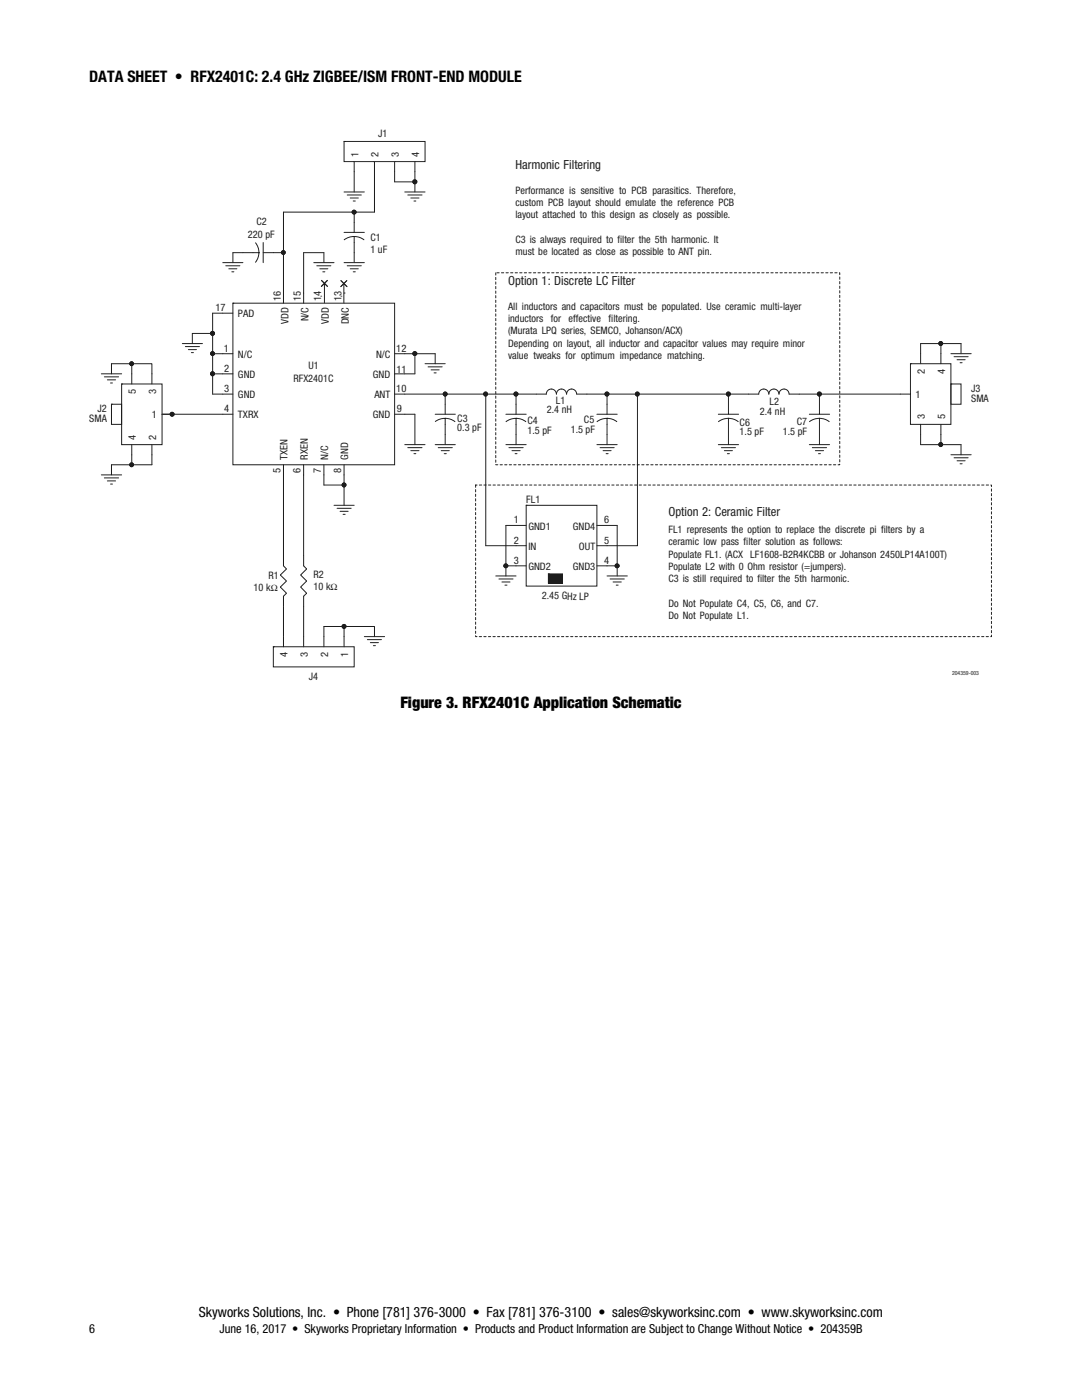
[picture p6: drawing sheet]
<svg xmlns="http://www.w3.org/2000/svg" width="216mm" height="279mm" viewBox="0 0 216 279" stroke-linecap="round" stroke-linejoin="round" font-family="sans-serif">
<path d="M98.9 54.4h68.7v38.4h-68.7zM94.9 96.8h102.9v30.3h-102.9z" fill="none" stroke="#221e1f" stroke-width=".2" stroke-dasharray=".5 .5"/>
<path d="M88.8 78.7v2M103 78.7v2M121.1 78.7v2M145.4 78.7v2M88.8 86.7v2M121.1 86.7v2M145.4 86.7v2" fill="none" stroke="#221e1f" stroke-width=".2"/>
<circle cx="103" cy="78.6" r=".4" fill="#221e1f"/>
<g fill="none" stroke="#221e1f" stroke-width=".2">
<path d="M163.5 78.7v2M103 86.7v2M163.5 86.7v2M100.9 112.9v2M123.2 112.9v2"/>
<circle cx="103" cy="78.6" r=".4"/>
</g>
<circle cx="163.5" cy="78.6" r=".4" fill="#221e1f"/>
<g fill="none" stroke="#221e1f" stroke-width=".2">
<path d="M117.1 78.7h4M159.5 78.7h20.1"/>
<circle cx="163.5" cy="78.6" r=".4"/>
</g>
<circle cx="121.1" cy="78.6" r=".4" fill="#221e1f"/>
<g fill="none" stroke="#221e1f" stroke-width=".2">
<path d="M80.8 78.7h8M121.1 78.7h6.1M145.4 78.7h4"/>
<circle cx="121.1" cy="78.6" r=".4"/>
</g>
<circle cx="88.8" cy="78.6" r=".39" fill="#221e1f"/>
<g fill="none" stroke="#221e1f" stroke-width=".2">
<path d="M88.8 78.7h8.1v30.2M103 78.7h4"/>
<circle cx="88.8" cy="78.6" r=".39"/>
</g>
<circle cx="96.9" cy="78.6" r=".39" fill="#221e1f"/>
<g fill="none" stroke="#221e1f" stroke-width=".2">
<path d="M96.9 78.7h6.1M127.2 78.7v30.2"/>
<circle cx="96.9" cy="78.6" r=".39"/>
</g>
<circle cx="127.2" cy="78.6" r=".39" fill="#221e1f"/>
<g fill="none" stroke="#221e1f" stroke-width=".2">
<path d="M127.2 78.7h18.2"/>
<circle cx="127.2" cy="78.6" r=".39"/>
</g>
<circle cx="145.3" cy="78.6" r=".4" fill="#221e1f"/>
<g fill="none" stroke="#221e1f" stroke-width=".2">
<path d="M80.8 70.6h2v4h-2M86.8 70.6v2M68.7 94.8v2M82.8 82.7v6"/>
<circle cx="145.3" cy="78.6" r=".4"/>
</g>
<circle cx="68.6" cy="96.8" r=".39" fill="#221e1f"/>
<g fill="none" stroke="#221e1f" stroke-width=".2">
<path d="M42.4 74.6v4.1h2M42.4 74.6h2M44.4 70.6h-2v4M64.6 94.8v2h4.1v4"/>
<circle cx="68.6" cy="96.8" r=".39"/>
</g>
<circle cx="42.4" cy="74.6" r=".4" fill="#221e1f"/>
<g fill="none" stroke="#221e1f" stroke-width=".2">
<path d="M74.7 34.3v8M60.6 50.4v8.1M22.2 72.6h8.1v2M44.4 62.5h-2v4M22.2 92.8h4.1M80.8 82.7h2M96.9 108.9h6.1M100.9 112.9h2.1M100.9 104.9h2.1M121.1 112.9h2.1M121.1 104.9h2.1M121.1 108.9h6.1"/>
<circle cx="42.4" cy="74.6" r=".4"/>
</g>
<circle cx="26.3" cy="92.8" r=".38" fill="#221e1f"/>
<g fill="none" stroke="#221e1f" stroke-width=".2">
<path d="M183.7 68.6v2M26.3 90.8v2M30.3 90.8v2M32.3 82.7h2.1M183.7 86.7v2h4v-2"/>
<circle cx="26.3" cy="92.8" r=".38"/>
</g>
<circle cx="187.7" cy="88.7" r=".39" fill="#221e1f"/>
<g fill="none" stroke="#221e1f" stroke-width=".2">
<path d="M78.7 34.3v2h4.1M82.8 34.3v4"/>
<circle cx="187.7" cy="88.7" r=".39"/>
</g>
<circle cx="82.8" cy="36.3" r=".4" fill="#221e1f"/>
<g fill="none" stroke="#221e1f" stroke-width=".2">
<path d="M70.7 34.3v4M60.6 50.4h4v2M38.4 66.5v2.1M82.8 70.6h4M22.2 92.8v2"/>
<circle cx="82.8" cy="36.3" r=".4"/>
</g>
<circle cx="82.8" cy="70.6" r=".39" fill="#221e1f"/>
<g fill="none" stroke="#221e1f" stroke-width=".2">
<path d="M123.2 104.9v8"/>
<circle cx="82.8" cy="70.6" r=".39"/>
</g>
<circle cx="123.1" cy="112.9" r=".39" fill="#221e1f"/>
<g fill="none" stroke="#221e1f" stroke-width=".2">
<path d="M100.9 104.9v8"/>
<circle cx="123.1" cy="112.9" r=".39"/>
</g>
<circle cx="100.9" cy="112.9" r=".39" fill="#221e1f"/>
<g fill="none" stroke="#221e1f" stroke-width=".2">
<path d="M34.4 82.7h10"/>
<circle cx="100.9" cy="112.9" r=".39"/>
</g>
<circle cx="34.3" cy="82.7" r=".39" fill="#221e1f"/>
<g fill="none" stroke="#221e1f" stroke-width=".2">
<path d="M38.4 66.5h4v4.1"/>
<circle cx="34.3" cy="82.7" r=".39"/>
</g>
<circle cx="42.4" cy="70.6" r=".39" fill="#221e1f"/>
<circle cx="42.4" cy="70.6" r=".39" fill="none" stroke="#221e1f" stroke-width=".2"/>
<circle cx="42.4" cy="66.5" r=".4" fill="#221e1f"/>
<g fill="none" stroke="#221e1f" stroke-width=".2">
<path d="M48.5 50.4h-2v2M56.6 42.3v16.2M70.7 50.4v2M56.6 94.8v16.1M56.6 121v6.1M60.6 121v6.1"/>
<circle cx="42.4" cy="66.5" r=".4"/>
</g>
<circle cx="56.5" cy="50.4" r=".38" fill="#221e1f"/>
<g fill="none" stroke="#221e1f" stroke-width=".2">
<path d="M54.5 50.4h2.1M56.6 42.3h14.1"/>
<circle cx="56.5" cy="50.4" r=".38"/>
</g>
<circle cx="70.7" cy="42.3" r=".39" fill="#221e1f"/>
<g fill="none" stroke="#221e1f" stroke-width=".2">
<path d="M74.7 42.3h-4v2.1M183.7 68.6h4v2"/>
<circle cx="70.7" cy="42.3" r=".39"/>
</g>
<circle cx="187.7" cy="68.6" r=".39" fill="#221e1f"/>
<g fill="none" stroke="#221e1f" stroke-width=".2">
<path d="M26.3 72.6v2M191.8 68.6v2"/>
<circle cx="187.7" cy="68.6" r=".39"/>
</g>
<circle cx="26.3" cy="72.6" r=".38" fill="#221e1f"/>
<g fill="none" stroke="#221e1f" stroke-width=".2">
<path d="M22.2 72.6v2M187.7 68.6h4.1M26.3 92.8h4M60.6 94.8v16.1M187.7 88.7h4.1v2.1M64.6 125h10.1"/>
<circle cx="26.3" cy="72.6" r=".38"/>
</g>
<circle cx="68.6" cy="125" r=".39" fill="#221e1f"/>
<g fill="none" stroke="#221e1f" stroke-width=".2">
<path d="M68.7 38.3h4M69.3 38.9h2.8M69.9 39.5h1.6M80.8 38.3h4M81.4 38.9h2.8M82 39.5h1.6M44.5 52.4h4M45.1 53h2.8M45.7 53.6h1.6M46.3 54.2h.4M62.6 52.4h4.1M63.2 53h2.8"/>
<path d="M63.8 53.6h1.6M64.4 54.2h.4M68.7 52.4h4M69.3 53h2.8M69.9 53.6h1.6M70.5 54.2h.4M70.5 40.1h.4M82.6 40.1h.4M20.2 74.6h4.1M20.8 75.2h2.9M21.4 75.8h1.7M22.1 76.4h.3"/>
<path d="M36.4 68.6h4M37 69.2h2.8M37.6 69.8h1.6M38.2 70.4h.4M84.8 72.6h4M85.4 73.2h2.8M86 73.8h1.6M86.6 74.4h.4M189.7 70.6h4.1M190.4 71.2h2.8M191 71.8h1.6M191.6 72.4h.4"/>
<path d="M20.2 94.8h4.1M20.8 95.4h2.9M21.4 96h1.7M22.1 96.6h.3M80.8 88.7h4M81.4 89.3h2.8M82 89.9h1.6M82.6 90.5h.4M86.8 88.7h4.1M87.4 89.3h2.9M88 89.9h1.7M88.6 90.5h.5"/>
<path d="M100.9 88.7h4.1M101.5 89.3h2.9M102.2 89.9h1.6M102.8 90.5h.4M119.1 88.7h4.1M119.7 89.3h2.9M120.3 89.9h1.6M120.9 90.5h.4M143.3 88.7h4.1M143.9 89.3h2.9M144.5 89.9h1.6M145.1 90.5h.4"/>
<path d="M161.5 88.7h4M162.1 89.3h2.8M162.7 89.9h1.6M163.3 90.5h.4M189.7 90.8h4.1M190.4 91.4h2.8M191 92h1.6M191.6 92.6h.4M66.7 100.8h4M67.3 101.4h2.8M67.9 102h1.6M68.5 102.6h.4"/>
<path d="M98.9 114.9h4.1M99.6 115.5h2.8M100.2 116.1h1.6M100.8 116.8h.4M105 100.8h14.1v16.2h-14.1zM105 100.8h.1M121.1 114.9h4.1M121.7 115.5h2.9M122.3 116.1h1.7M123 116.8h.3M54.5 129.1h16.2v4h-16.2zM54.5 129.1h.1"/>
<path d="M56.6 127.1v2M60.6 127.1v2M64.6 125v4.1M68.7 125v4.1M72.7 127.1h4M73.3 127.7h2.8M73.9 128.3h1.6M74.5 128.9h.4M74.7 125v2.1"/>
<circle cx="68.6" cy="125" r=".39"/>
</g>
<path d="M109.4 114.5h2.8v1.9h-2.8z" fill="#221e1f"/>
<g fill="none" stroke="#221e1f" stroke-width=".2">
<path d="M68.7 28.2h16.1v4h-16.1zM68.7 28.2h.1M70.7 32.3v2M74.7 32.3v2M78.7 32.3v2M82.8 32.3v2M68.6 56.6v3.9M68.7 46.4h4M68.7 58.5h.1M68.7 47.9l.7-.5 1.2-.2 .9 .1 1.1 .6M70.7 47.2v3.2M70.7 44.4v2"/>
<path d="M24.3 76.6h8v12.1h-8zM24.3 76.6h.1M26.3 74.6v2M30.3 74.6v2M44.4 70.6h2.1M44.4 74.6h2.1M44.4 78.7h2.1M46.5 60.5h32.2v32.3h-32.2zM46.5 60.5h.1M78.7 78.7h2.1M78.7 74.6h2.1M78.7 70.6h2.1"/>
<path d="M153.4 78.7a1 1 0 0 0-1-1.1 1 1 0 0 0-1 1.1h-2M153.4 78.7a1 1 0 0 1 1-1.1 1 1 0 0 1 1 1.1 1.01 1.01 0 0 1 1-1.1 1.01 1.01 0 0 1 1 1.1M157.5 78.7h2M22.2 80.7h2.1v4h-2.1zM22.2 80.7h.1M26.3 88.7v2.1M30.3 88.7v2.1M32.3 82.7h2.1M44.4 82.7h2.1M60.6 92.8v2M64.6 92.8v2M68.7 92.8v2"/>
<path d="M78.7 82.7h2.1M119.1 82.7h4.1M119.1 84.1l.8-.4 1.2-.2 .9 .1 1.1 .5M121.1 80.7v2M121.1 83.5v3.2M143.3 82.7h4.1M143.4 84.1l.7-.4 1.2-.2 .9 .1 1.1 .5M145.4 83.5v3.2M145.4 80.7v2M161.5 82.7h4M161.5 84.1l.8-.4 1.2-.2 .8 .1 1.2 .5M163.5 83.5v3.2"/>
<path d="M163.5 80.7v2M60.6 110.9v2l.6 .7-1.2 1.2 1.2 1.2-1.2 1.2 1.2 1.2-.6 .6v2M103 104.9h2M103 108.9h2M103 112.9h2M109.4 114.5h2.8v1.9h-2.8zM109.4 114.5h.1M119.1 104.9h2M119.1 108.9h2M119.1 112.9h2"/>
</g>
<path d="M68 56l1.2 1.2z" fill="#231f20"/>
<path d="M68 56l1.2 1.2" fill="none" stroke="#231f20" stroke-width=".2"/>
<path d="M68 57.2l1.2-1.2z" fill="#231f20"/>
<path d="M69.2 56l-1.2 1.2" fill="none" stroke="#231f20" stroke-width=".2"/>
<path d="M64 59.1h.1M68 59.1h.1" fill="none" stroke="#7f421c" stroke-width=".2"/>
<g fill="none" stroke="#221e1f" stroke-width=".2">
<path d="M51 48.5l.6 1.1 .1 .8-.3 1.2-.4 .7M51.7 50.4h-3.2M52.5 48.4v4M52.5 50.4h2M56.6 58.5v2M60.6 58.5v2M44.4 62.5h2.1M107 78.7h2a1 1 0 0 1 1-1.1 1 1 0 0 1 1 1.1M111 78.7a1 1 0 0 1 1-1.1 1 1 0 0 1 1 1.1 1.01 1.01 0 0 1 1-1.1 1.01 1.01 0 0 1 1.1 1.1M115.1 78.7h2M179.6 78.7h2.1M181.7 72.6h8v12.1h-8z"/>
<path d="M181.7 72.6h.1M183.7 70.6v2M187.7 70.6v2M189.7 76.6h2.1v4.1h-2.1zM189.7 76.6h.1M56.6 92.8v2M86.8 82.7h4.1M86.9 84.1l1.1-.5 .8-.1 1.3 .2 .7 .4M88.8 80.7v2M88.8 83.5v3.2M100.9 82.7h4.1M101 84.1l.7-.4 1.2-.2 .9 .1 1.1 .5"/>
<path d="M103 83.5v3.2M103 80.7v2M183.7 84.7v2M187.7 84.7v2M56.6 110.9v2l.6 .7-1.3 1.2 1.3 1.2-1.3 1.2 1.3 1.2-.6 .6v2"/>
</g>
<circle cx="103" cy="78.6" r=".4" fill="#221e1f"/>
<circle cx="103" cy="78.6" r=".4" fill="none" stroke="#221e1f" stroke-width=".2"/>
<circle cx="163.5" cy="78.6" r=".4" fill="#221e1f"/>
<circle cx="163.5" cy="78.6" r=".4" fill="none" stroke="#221e1f" stroke-width=".2"/>
<circle cx="121.1" cy="78.6" r=".4" fill="#221e1f"/>
<circle cx="121.1" cy="78.6" r=".4" fill="none" stroke="#221e1f" stroke-width=".2"/>
<circle cx="88.8" cy="78.6" r=".39" fill="#221e1f"/>
<circle cx="88.8" cy="78.6" r=".39" fill="none" stroke="#221e1f" stroke-width=".2"/>
<circle cx="96.9" cy="78.6" r=".39" fill="#221e1f"/>
<circle cx="96.9" cy="78.6" r=".39" fill="none" stroke="#221e1f" stroke-width=".2"/>
<circle cx="127.2" cy="78.6" r=".39" fill="#221e1f"/>
<circle cx="127.2" cy="78.6" r=".39" fill="none" stroke="#221e1f" stroke-width=".2"/>
<circle cx="145.3" cy="78.6" r=".4" fill="#221e1f"/>
<circle cx="145.3" cy="78.6" r=".4" fill="none" stroke="#221e1f" stroke-width=".2"/>
<circle cx="68.6" cy="96.8" r=".39" fill="#221e1f"/>
<circle cx="68.6" cy="96.8" r=".39" fill="none" stroke="#221e1f" stroke-width=".2"/>
<circle cx="42.4" cy="74.6" r=".4" fill="#221e1f"/>
<circle cx="42.4" cy="74.6" r=".4" fill="none" stroke="#221e1f" stroke-width=".2"/>
<circle cx="26.3" cy="92.8" r=".38" fill="#221e1f"/>
<circle cx="26.3" cy="92.8" r=".38" fill="none" stroke="#221e1f" stroke-width=".2"/>
<circle cx="187.7" cy="88.7" r=".39" fill="#221e1f"/>
<circle cx="187.7" cy="88.7" r=".39" fill="none" stroke="#221e1f" stroke-width=".2"/>
<circle cx="82.8" cy="36.3" r=".4" fill="#221e1f"/>
<circle cx="82.8" cy="36.3" r=".4" fill="none" stroke="#221e1f" stroke-width=".2"/>
<circle cx="82.8" cy="70.6" r=".39" fill="#221e1f"/>
<circle cx="82.8" cy="70.6" r=".39" fill="none" stroke="#221e1f" stroke-width=".2"/>
<circle cx="123.1" cy="112.9" r=".39" fill="#221e1f"/>
<circle cx="123.1" cy="112.9" r=".39" fill="none" stroke="#221e1f" stroke-width=".2"/>
<circle cx="100.9" cy="112.9" r=".39" fill="#221e1f"/>
<circle cx="100.9" cy="112.9" r=".39" fill="none" stroke="#221e1f" stroke-width=".2"/>
<circle cx="34.3" cy="82.7" r=".39" fill="#221e1f"/>
<circle cx="34.3" cy="82.7" r=".39" fill="none" stroke="#221e1f" stroke-width=".2"/>
<circle cx="42.4" cy="70.6" r=".39" fill="#221e1f"/>
<circle cx="42.4" cy="70.6" r=".39" fill="none" stroke="#221e1f" stroke-width=".2"/>
<circle cx="42.4" cy="66.5" r=".4" fill="#221e1f"/>
<circle cx="42.4" cy="66.5" r=".4" fill="none" stroke="#221e1f" stroke-width=".2"/>
<circle cx="56.5" cy="50.4" r=".38" fill="#221e1f"/>
<circle cx="56.5" cy="50.4" r=".38" fill="none" stroke="#221e1f" stroke-width=".2"/>
<circle cx="70.7" cy="42.3" r=".39" fill="#221e1f"/>
<circle cx="70.7" cy="42.3" r=".39" fill="none" stroke="#221e1f" stroke-width=".2"/>
<circle cx="187.7" cy="68.6" r=".39" fill="#221e1f"/>
<circle cx="187.7" cy="68.6" r=".39" fill="none" stroke="#221e1f" stroke-width=".2"/>
<circle cx="26.3" cy="72.6" r=".38" fill="#221e1f"/>
<circle cx="26.3" cy="72.6" r=".38" fill="none" stroke="#221e1f" stroke-width=".2"/>
<circle cx="68.6" cy="125" r=".39" fill="#221e1f"/>
<g fill="none" stroke="#221e1f" stroke-width=".2">
<path d="M64.7 56.5v3.9"/>
<circle cx="68.6" cy="125" r=".39"/>
</g>
<path d="M64.1 55.9l1.3 1.3z" fill="#231f20"/>
<path d="M64.1 55.9l1.3 1.3" fill="none" stroke="#231f20" stroke-width=".2"/>
<path d="M64.1 57.2l1.2-1.3z" fill="#231f20"/>
<path d="M65.3 55.9l-1.2 1.3" fill="none" stroke="#231f20" stroke-width=".2"/>
<g font-size="3.2">
<text x="17.8" y="16.4">DATA SHEET • RFX2401C: 2.4 GHz ZIGBEE/ISM FRONT-END MODULE</text>
<text x="79.9" y="141.4">Figure 3. RFX2401C Application Schematic</text>
</g>
<text font-size="2.8" x="39.7" y="262.8">Skyworks Solutions, Inc. • Phone [781] 376-3000 • Fax [781] 376-3100 • sales@skyworksinc.com • www.skyworksinc.com</text>
<g font-size="2.5" fill="#221e1f">
<text x="102.9" y="33.7">Harmonic Filtering</text>
<text x="101.4" y="56.9">Option 1: Discrete LC Filter</text>
<text x="133.4" y="103">Option 2: Ceramic Filter</text>
</g>
<g font-size="2.5">
<text x="17.8" y="266.1">6</text>
<text x="43.8" y="266.1">June 16, 2017 • Skyworks Proprietary Information • Products and Product Information are Subject to Change Without Notice • 204359B</text>
</g>
<g font-size="2.1" fill="#221e1f">
<text x="75.4" y="27.3">J1</text>
<text x="71.5" y="31.3" transform="rotate(-90 71.5 31.3)">1</text>
<text x="75.6" y="31.3" transform="rotate(-90 75.6 31.3)">2</text>
<text x="79.6" y="31.3" transform="rotate(-90 79.6 31.3)">3</text>
<text x="83.6" y="31.3" transform="rotate(-90 83.6 31.3)">4</text>
<text x="49.5" y="47.4">220 pF</text>
<text x="51.2" y="45">C2</text>
<text x="73.9" y="48">C1</text>
<text x="73.9" y="50.5">1 uF</text>
<text x="56" y="60.2" transform="rotate(-90 56 60.2)">16</text>
<text x="57.5" y="64.6" transform="rotate(-90 57.5 64.6)">VDD</text>
<text x="60.1" y="60.2" transform="rotate(-90 60.1 60.2)">15</text>
<text x="61.6" y="64.2" transform="rotate(-90 61.6 64.2)">N/C</text>
<text x="64.1" y="60.2" transform="rotate(-90 64.1 60.2)">14</text>
<text x="65.6" y="64.6" transform="rotate(-90 65.6 64.6)">VDD</text>
<text x="68.1" y="60.2" transform="rotate(-90 68.1 60.2)">13</text>
<text x="69.6" y="64.7" transform="rotate(-90 69.6 64.7)">DNC</text>
<text x="58.6" y="76.3">RFX2401C</text>
<text x="61.5" y="73.6">U1</text>
<text x="184.5" y="74.7" transform="rotate(-90 184.5 74.7)">2</text>
<text x="188.6" y="74.7" transform="rotate(-90 188.6 74.7)">4</text>
<text x="19.5" y="82.3">J2</text>
<text x="27.1" y="78.7" transform="rotate(-90 27.1 78.7)">5</text>
<text x="31.1" y="78.7" transform="rotate(-90 31.1 78.7)">3</text>
<text x="109.1" y="82.4">2.4 nH</text>
<text x="110.9" y="80.6">L1</text>
<text x="151.6" y="82.7">2.4 nH</text>
<text x="153.5" y="80.7">L2</text>
<text x="184.5" y="83.7" transform="rotate(-90 184.5 83.7)">3</text>
<text x="188.6" y="83.7" transform="rotate(-90 188.6 83.7)">5</text>
<text x="193.8" y="78.3">J3</text>
<text x="193.8" y="80.3">SMA</text>
<text x="17.8" y="84.3">SMA</text>
<text x="27.1" y="87.7" transform="rotate(-90 27.1 87.7)">4</text>
<text x="31.1" y="87.7" transform="rotate(-90 31.1 87.7)">2</text>
<text x="91.2" y="86.1">0.3 pF</text>
<text x="91.2" y="84.2">C3</text>
<text x="105.2" y="84.7">C4</text>
<text x="105.2" y="86.7">1.5 pF</text>
<text x="113.9" y="86.4">1.5 pF</text>
<text x="116.5" y="84.4">C5</text>
<text x="147.6" y="85.1">C6</text>
<text x="147.6" y="86.9">1.5 pF</text>
<text x="156.2" y="86.8">1.5 pF</text>
<text x="159" y="84.8">C7</text>
<text x="56" y="94.4" transform="rotate(-90 56 94.4)">5</text>
<text x="57.4" y="91.8" transform="rotate(-90 57.4 91.8)">TXEN</text>
<text x="60" y="94.4" transform="rotate(-90 60 94.4)">6</text>
<text x="61.4" y="91.8" transform="rotate(-90 61.4 91.8)">RXEN</text>
<text x="64" y="94.4" transform="rotate(-90 64 94.4)">7</text>
<text x="65.5" y="91.8" transform="rotate(-90 65.5 91.8)">N/C</text>
<text x="68" y="94.4" transform="rotate(-90 68 94.4)">8</text>
<text x="69.5" y="91.8" transform="rotate(-90 69.5 91.8)">GND</text>
<text x="105" y="100.5">FL1</text>
<text x="50.6" y="118">10 k</text>
<text x="53.6" y="115.6">R1</text>
<text x="62.6" y="115.4">R2</text>
<text x="62.6" y="117.8">10 k</text>
<text x="108.1" y="119.6" transform="rotate(1 108.1 119.6)">2.45 GHz LP</text>
<text x="57.4" y="131.1" transform="rotate(-90 57.4 131.1)">4</text>
<text x="61.4" y="131.1" transform="rotate(-90 61.4 131.1)">3</text>
<text x="65.5" y="131.1" transform="rotate(-90 65.5 131.1)">2</text>
<text x="69.5" y="131.1" transform="rotate(-90 69.5 131.1)">1</text>
<text x="61.6" y="135.6">J4</text>
</g>
<g font-size="2" fill="#221e1f">
<text x="102.9" y="38.6">Performance is sensitive to PCB parasitics. Therefore,</text>
<text x="102.9" y="41.1">custom PCB layout should emulate the reference PCB</text>
<text x="102.9" y="43.6">layout attached to this design as closely as possible.</text>
<text x="102.9" y="48.5">C3 is always required to f</text>
<text x="102.9" y="50.9">must be located as close as possible to ANT pin.</text>
<text x="123.2" y="48.5">ilter the 5th harmonic. It</text>
<text x="43" y="62.1">17</text>
<text x="47.5" y="63.3">PAD</text>
<text x="101.4" y="61.8">All inductors and capacitors must be populated. Use ceramic multi-layer</text>
<text x="101.4" y="64.3">inductors</text>
<text x="109.9" y="64.3">for</text>
<text x="113.4" y="64.3">effective</text>
<text x="121.4" y="64.3">f</text>
<text x="121.4" y="64.3">iltering.</text>
<text x="44.7" y="70.2">1</text>
<text x="47.5" y="71.4">N/C</text>
<text x="75" y="71.4">N/C</text>
<text x="79.1" y="70.3">12</text>
<text x="101.4" y="66.7">(Murata LPQ series, SEMCO, Johanson/ACX)</text>
<text x="101.4" y="69.2">Depending on layout, all inductor and capacitor values may require minor</text>
<text x="101.4" y="71.7">value tweaks for optimum impedance matching.</text>
<text x="44.7" y="74.2">2</text>
<text x="47.5" y="75.4">GND</text>
<text x="74.4" y="75.4">GND</text>
<text x="79.1" y="74.4">11</text>
<text x="30.3" y="83.5">1</text>
<text x="44.7" y="82.2">4</text>
<text x="44.7" y="78.2">3</text>
<text x="47.5" y="79.5">GND</text>
<text x="47.5" y="83.5">TXRX</text>
<text x="74.4" y="83.5">GND</text>
<text x="74.7" y="79.5">ANT</text>
<text x="79.1" y="78.3">10</text>
<text x="79.2" y="82.3">9</text>
<text x="182.7" y="79.5">1</text>
<text x="102.5" y="104.4">1</text>
<text x="105.4" y="105.7">GND1</text>
<text x="114.3" y="105.7">GND4</text>
<text x="120.5" y="104.4">6</text>
<text x="133.4" y="106.4">FL1 represents the option to replace the discrete pi f</text>
<text x="175.8" y="106.4">ilters by a</text>
<text x="102.5" y="112.5">3</text>
<text x="102.5" y="108.5">2</text>
<text x="105.4" y="113.7">GND2</text>
<text x="105.4" y="109.7">IN</text>
<text x="114.3" y="113.7">GND3</text>
<text x="115.5" y="109.7">OUT</text>
<text x="120.5" y="112.5">4</text>
<text x="120.5" y="108.5">5</text>
<text x="133.4" y="113.8">Populate L2 with 0 Ohm resistor (=jumpers).</text>
<text x="133.4" y="108.9">ceramic low pass f</text>
<text x="133.4" y="111.3">Populate FL1. (ACX LF1608-B2R4KCBB or Johanson 2450LP14A100T)</text>
<text x="148.4" y="108.9">ilter solution as follows:</text>
<text x="133.4" y="116.2">C3 is still required to f</text>
<text x="151.1" y="116.2">ilter the 5th harmonic.</text>
<text x="133.4" y="123.6">Do Not Populate L1.</text>
<text x="133.4" y="121.2">Do Not Populate C4, C5, C6, and C7.</text>
</g>
<g font-size="1.8" fill="#231f20">
<text x="54" y="118">Ω</text>
<text x="66" y="117.8">Ω</text>
</g>
<text font-size="1.1" fill="#231f20" x="190" y="134.7">204359-003</text>
</svg>
